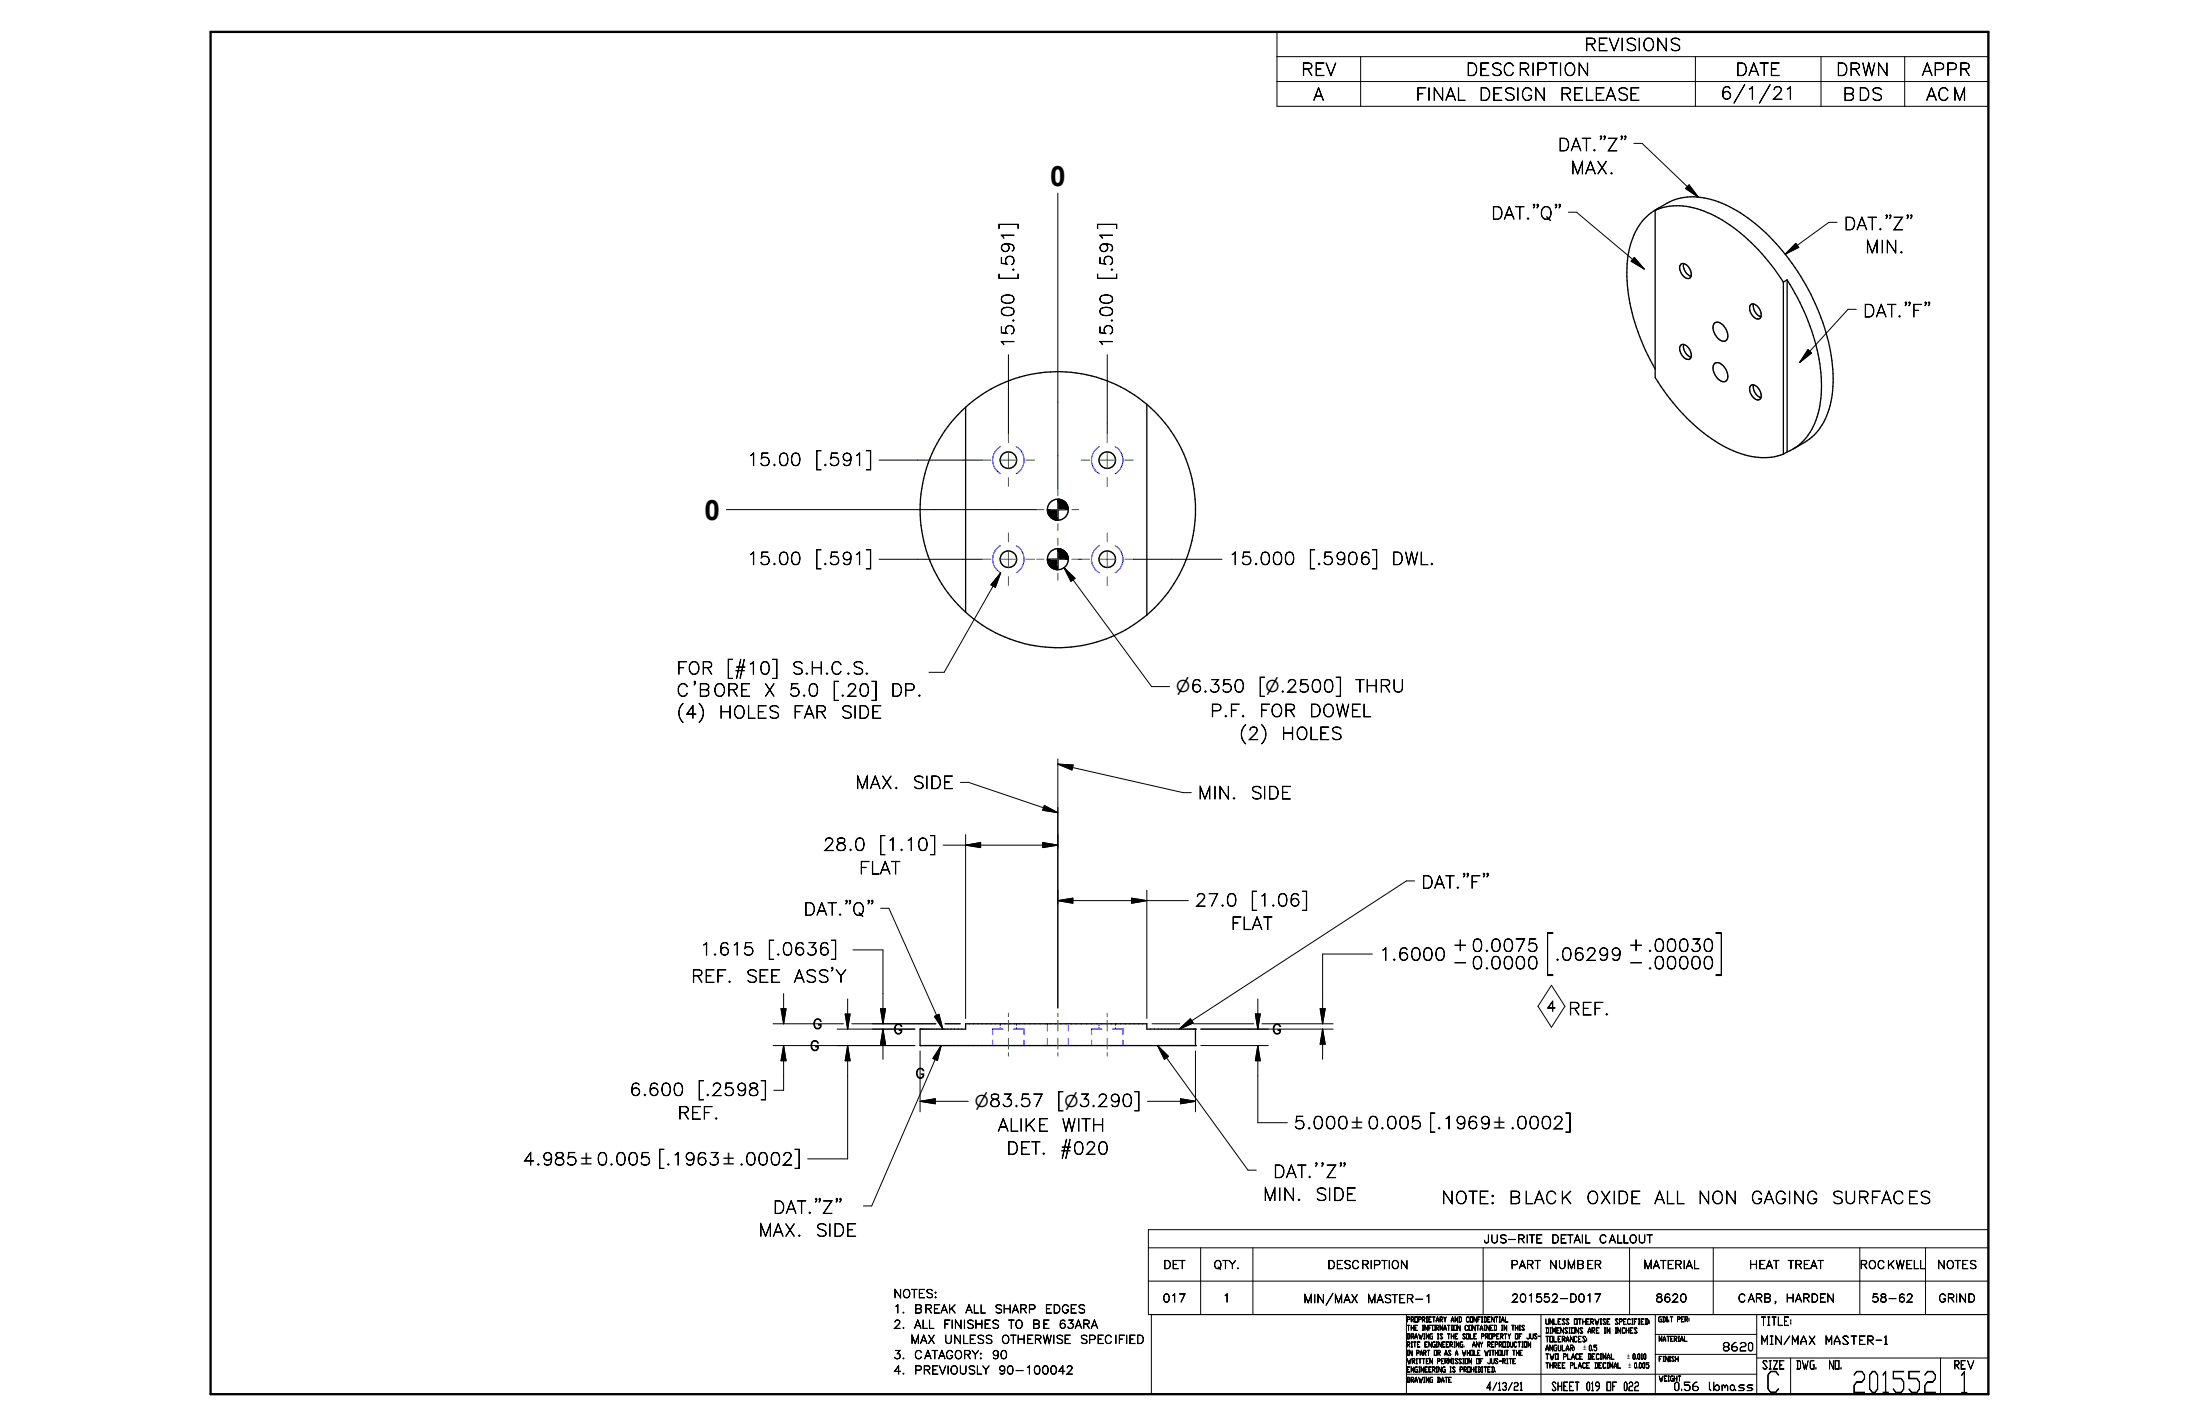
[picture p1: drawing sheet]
<svg xmlns="http://www.w3.org/2000/svg" width="432mm" height="279mm" viewBox="0 0 432 279" stroke-linecap="round" stroke-linejoin="round" font-family="sans-serif">
<g fill="none" stroke="#000" stroke-width=".25">
<path d="M324.9 41.3l.7-.5a11.5 11.5 0 0 0-5.9 8.7 32.5 32.5 0 0 0 2.9 18.4l2.3 4.5M324.9 41.3v32.8a35.7 35.7 0 0 0 15.4 14.4 12.7 12.7 0 0 0 9.7 .6M324.9 41.3a12.5 12.5 0 0 1 10.3 .4 34.3 34.3 0 0 1 14.3 12.8l.5 .9M324.9 41.2l2.3-1.3a11.7 11.7 0 0 1 10.1-.3 33.5 33.5 0 0 1 15 12.9 40.2 40.2 0 0 1 7.5 22.5 14.3 14.3 0 0 1-4.2 10.7l-1.4 1.1-2.3 1.3M329.9 51.8a1.58 1.58 0 0 1 1.9 1.4 .99 .99 0 0 1-.4 1.5 2.1 2.1 0 0 1-1.6-2.8zM330.5 51.7a2.3 2.3 0 0 0 1.4 2.5M343.7 59.8a1.59 1.59 0 0 1 1.9 1.3 .89 .89 0 0 1-.7 1.5 2.03 2.03 0 0 1-1.2-2.8zM344.2 59.7a2.22 2.22 0 0 0 1.4 2.4M350 55.4v33.7M350.8 54.9v33.8M350.8 54.9l-.8 .5M350.8 54.9a39.6 39.6 0 0 1 6.7 21.6 14.3 14.3 0 0 1-4.2 10.6l-1.5 1.1-1 .5"/>
<path d="M189.5 79.9v40.2M189.5 79.9a27.1 27.1 0 0 0 0 40.2M225.1 79.3a27.1 27.1 0 0 1 0 41.4M225.1 79.3v41.4M225.1 79.3a27 27 0 0 0-35.6 .6M329.9 67.7a1.58 1.58 0 0 1 1.9 1.4 .98 .98 0 0 1-.4 1.4 2.1 2.1 0 0 1-1.6-2.7zM330.5 67.6a2.31 2.31 0 0 0 1.4 2.5M336.5 63.4a1.64 1.64 0 0 1 2.2 1 1.79 1.79 0 0 1 0 2.5 2.09 2.09 0 0 1-2.3-1.7 1.71 1.71 0 0 1 .1-1.8zM336.5 71.3a1.46 1.46 0 0 1 2 .8 2.18 2.18 0 0 1 .3 2.6 1.64 1.64 0 0 1-2.1-1 2.1 2.1 0 0 1-.2-2.4zM343.7 75.6a1.59 1.59 0 0 1 1.9 1.4 .89 .89 0 0 1-.7 1.4 2.06 2.06 0 0 1-1.2-2.8zM344.2 75.5a2.22 2.22 0 0 0 1.4 2.5M350.8 88.7l-.8 .4"/>
<path d="M189.5 120.1a27 27 0 0 0 35.6 .6M234.6 201.9h.1M234.6 205.1h.1M234.6 201.9v3.2M234.6 201.9h-9.5v-1h-35.6v1h-8.9v3.2h54"/>
<circle cx="197.9" cy="90.3" r="1.62"/>
<circle cx="217.3" cy="90.3" r="1.62"/>
<circle cx="197.9" cy="109.7" r="1.62"/>
<circle cx="207.6" cy="100" r="2.06"/>
<circle cx="207.6" cy="109.7" r="2.06"/>
<circle cx="217.3" cy="109.7" r="1.62"/>
</g>
<g fill="none" stroke="#00f" stroke-width=".2">
<path d="M196.4 87.6a3.1 3.1 0 0 0 0 5.3M199.5 87.6a3.1 3.1 0 0 1 0 5.3M215.8 87.6a3.1 3.1 0 0 0 0 5.3M218.9 87.6a3.1 3.1 0 0 1 0 5.3M196.4 107.1a3.1 3.1 0 0 0 0 5.3M199.5 107.1a3.1 3.1 0 0 1 0 5.3M215.8 107.1a3.1 3.1 0 0 0 0 5.3M218.9 107.1a3.1 3.1 0 0 1 0 5.3M194.8 204.1v1M196.3 200.9v.3M196.3 201.6v.3M196.9 201.9h-2.1v1.1"/>
<path d="M198.9 201.9h2.1v1.1M199.5 200.9v.3M199.5 201.6v.3M201 204.1v1M205.6 200.9v1.4M205.6 203.7v1.4M209.7 200.9v1.4M209.7 203.7v1.4M214.3 201.9h.1M214.3 201.9v1.1M214.3 204.1v1M214.3 201.9h2"/>
<path d="M215.7 200.9v.3M215.7 201.6v.3M218.3 201.9h2.1M218.9 200.9v.3M218.9 201.6v.3M220.4 201.9h.1M220.4 201.9v1.1M220.4 204.1v1"/>
</g>
<g fill="#000" stroke="#000" stroke-width=".2">
<path d="M331.5 36.3l1.8 2.4-2.5-1.7zM320.8 50.5l1.9 2.3-2.6-1.5zM352.5 47.7l.5 .8-2.6 1.4zM354.8 68.6l.8 .7-2.4 1.8zM205.6 100h2l-2 .1zM205.6 100.1l2-.1-2 .3zM205.6 100.3l2-.3-2 .5zM205.7 100.6l1.9-.6-1.9 .8zM205.7 100.8l1.9-.8-1.8 .9zM205.8 101l1.8-1-1.7 1.2zM205.9 101.2l1.7-1.2-1.6 1.3zM206.1 101.4l1.5-1.4-1.4 1.5z"/>
<path d="M207.6 100l-1.3 1.6-.1-.1zM207.6 100l-1 1.8-.1-.1zM207.6 100l-.9 1.8h-.1zM207.6 100l-.6 2-.1-.1zM207.6 100l-.4 2h-.2zM207.6 100l-.1 2.1-.2-.1zM207.6 100v2.1h-.1zM207.6 100l2.1-.3v.1zM207.6 100l2-.5 .1 .2zM207.6 100l1.9-.7 .1 .1zM207.6 100l1.9-.9v.2zM207.6 100l1.7-1.2 .1 .2z"/>
<path d="M207.6 100l1.6-1.3 .1 .1zM209 98.5l.1 .1-1.5 1.4zM208.9 98.4l.1 .1-1.4 1.5zM208.6 98.2l.2 .1-1.2 1.7zM208.5 98.2h.1l-1 1.8zM208.2 98l.2 .1-.8 1.9zM208.1 98h.1l-.6 2zM207.8 98h.1l-.3 2zM207.6 98h.2l-.2 2zM207.9 98h.2l-.5 2zM208.4 98.1l.1 .1-.9 1.8zM208.8 98.3l.1 .1-1.3 1.6z"/>
<path d="M207.6 100l1.5-1.4 .1 .1zM207.6 100l1.8-1 .1 .1zM207.6 100l2-.6v.1zM207.6 100l2.1-.2v.2zM196.4 112.4l-1 2.8-.9-.5zM205.6 109.7h2l-2 .2zM205.6 110.2l2-.5-1.9 .6zM205.6 100.5l2-.5-1.9 .6zM205.8 110.6l1.8-.9-1.8 1.1zM205.8 100.9l1.8-.9-1.8 1zM206 111l1.6-1.3-1.5 1.4zM206 101.3l1.6-1.3-1.5 1.4z"/>
<path d="M207.6 109.7l-1.1 1.7-.2-.1zM207.6 100l-1.1 1.7-.2-.1zM207.6 109.7l-.7 1.9h-.2zM207.6 100l-.7 1.9-.2-.1zM207.6 109.7l-.3 2.1-.1-.1zM207.6 100l-.3 2h-.1zM205.6 109.9l2-.2-2 .3zM205.6 110l2-.3-2 .5zM205.7 110.3l1.9-.6-1.9 .8zM205.7 110.5l1.9-.8-1.8 .9zM205.8 110.8l1.8-1.1-1.7 1.2zM205.9 110.9l1.7-1.2-1.6 1.3z"/>
<path d="M206.1 111.1l1.5-1.4-1.4 1.5zM207.6 109.7l-1.3 1.6-.1-.1zM207.6 109.7l-1 1.8-.1-.1zM207.6 109.7l-.9 1.9-.1-.1zM207.6 109.7l-.6 2-.1-.1zM207.6 109.7l-.4 2h-.2zM207.6 109.7l-.1 2.1h-.2zM207.6 109.7v2.1h-.1zM207.6 109.7l2.1-.3v.2zM207.6 109.7l2-.4 .1 .1zM207.6 109.7l1.9-.7 .1 .1zM207.6 109.7l1.9-.9v.2z"/>
<path d="M207.6 109.7l1.7-1.1 .1 .1zM207.6 109.7l1.6-1.3 .1 .2zM209 108.2l.1 .1-1.5 1.4zM208.9 108.1l.1 .1-1.4 1.5zM208.6 108h.2l-1.2 1.7zM208.5 107.9l.1 .1-1 1.7zM208.2 107.8h.2l-.8 1.9zM208.1 107.7l.1 .1-.6 1.9zM207.8 107.7h.1l-.3 2zM207.6 107.7h.2l-.2 2zM207.9 107.7h.2l-.5 2zM208.4 107.8l.1 .1-.9 1.8z"/>
<path d="M208.8 108l.1 .1-1.3 1.6zM207.6 109.7l1.5-1.4 .1 .1zM207.6 109.7l1.8-1 .1 .1zM207.6 109.7l2-.6v.2zM207.6 109.7l2.1-.1v.1zM208.8 111.4l2.2 2.1-.8 .6zM205 158l2.6 1.5-2.9-.5zM207.6 149.9l3 .2-.2 1zM189.5 165.8l3-.5v1zM204.7 165.3l2.9 .5-2.9 .5zM207.6 176.7l3-.5v1zM222.1 176.2l3 .5-3 .5z"/>
<path d="M153.3 197.9h1l-.5 3zM165.9 199h1l-.5 2.9zM172.8 197.9h1l-.5 3zM183.4 199.4l.9-.4 .8 2.9zM231.4 201.9l2.2-2 .6 .8zM246.4 198.9h1l-.5 3zM259.1 197.9h1l-.5 3zM153.8 205.1l.5 3h-1zM166.4 205.1l.5 3h-1zM173.3 201.9l.5 3h-1zM180.6 216.1l3-.5v1zM184.7 205.1l-.7 3-.9-.4z"/>
<path d="M227.2 205.1l2.1 2.2-.8 .5zM231.7 215.6l2.9 .5-2.9 .5zM246.9 205.1l.5 3h-1zM259.6 201.9l.5 3h-1z"/>
</g>
<path d="M41.3 6.3h349v267.3h-349z" fill="none" stroke="#000" stroke-width=".46"/>
<g fill="none" stroke="#000" stroke-width=".2">
<path d="M250.6 6.3h139.7v14.6h-139.7zM250.6 11.1h139.7M250.6 16h139.7M267.1 11.1v9.8M332.8 11.1v9.8M357.4 11.1v9.8M373.8 11.1v9.8M207.6 37.9v58M320.7 28.1h1.6l11 10.6M331.5 36.3l1.8 2.4-2.5-1.7zM307.8 41.6h1.6l13.3 11.2M320.8 50.5l1.9 2.3-2.6-1.5z"/>
<path d="M352.5 47.7l.5 .8-2.6 1.4zM360.6 43.6h-1.6l-8.6 6.3M197.9 69.6v15.5M217.3 69.6v15.5M354.8 68.6l.8 .7-2.4 1.8zM364.3 60.7h-1.6l-9.5 10.4M142.6 100h60.9M172.5 90.3h20.3M205.6 100h4.1a2.04 2.04 0 0 0-2.1-2v4.1a2.04 2.04 0 0 1-2-2.1zM172.5 109.7h20.3M196.4 112.4l-11.1 19.5h-3M196.4 112.4l-1 2.8-.9-.5z"/>
<path d="M207.6 107.7a2.04 2.04 0 0 1 2.1 2h-4.1a2.04 2.04 0 0 0 2 2.1zM208.8 111.4l17.2 23.3h3.6M208.8 111.4l2.2 2.1-.8 .6zM211.7 109.7h.5M222.5 109.7h17.3M188.5 153.5h1.6l17.5 6M205 158l2.6 1.5-2.9-.5zM207.6 148.9v48.9M207.6 149.9l24.6 5.6h1.6M207.6 149.9l3 .2-.2 1zM172.8 178.2h1.7l10.6 23.7M185.1 165.8h22.5"/>
<path d="M189.5 165.8l3-.5v1zM189.5 163.8v36M204.7 165.3l2.9 .5-2.9 .5zM207.6 176.7h25.6M207.6 176.7l3-.5v1zM222.1 176.2l3 .5-3 .5zM225.1 174.7v25.1M277.6 172.8h-1.6l-44.6 29.1M153.3 197.9h1l-.5 3zM153.8 195v5.9M165.9 199h1l-.5 2.9zM166.4 196v5.9"/>
<path d="M167.4 186.4h5.9v14.5M172.8 197.9h1l-.5 3zM183.4 199.4l.9-.4 .8 2.9zM246.4 198.9h1l-.5 3zM246.9 196v5.9M259.1 197.9h1l-.5 3zM269.4 187.2h-9.8v13.7M304.5 193.3l2.6 4.1-2.6 4.2-2.6-4.2zM151.7 205.1h27.9M151.7 200.9h13.9M153.8 205.1v8.8h-1.9M153.8 205.1l.5 3h-1z"/>
<path d="M164.3 201.9h15.3M166.4 205.1l.5 3h-1zM166.4 205.1v22.3h-7.9M167.2 200.9h16.5M173.3 201.9v5.9M173.3 201.9l.5 3h-1zM180.6 216.1h9.4M180.6 216.1l3-.5v1zM180.6 206.2v11.9M184.7 205.1l-13.6 31.5h-1.6M184.7 205.1l-.7 3-.9-.4zM185.5 200.9h3"/>
<path d="M225.2 216.1h9.4M226.1 200.9h5.4M227.2 205.1l7.3 10.2M227.2 205.1l2.1 2.2-.8 .5zM231.4 201.9l2.2-2 .6 .8zM231.7 215.6l2.9 .5-2.9 .5zM234.2 200.9h11.9M234.6 215.3l10.3 14.3h1.7M234.6 206.2v11.9M235.7 205.1h13.2M235.7 201.9h25.9M246.9 205.1l.5 3h-1z"/>
<path d="M246.9 205.1v15.2h5.8M247.7 200.9h13.9M259.6 201.9v5.9M259.6 201.9l.5 3h-1zM225.4 244.8h164.9M225.4 251.4h164.9M226 257.9v15.7h164.3v-32.3h-164.9v16.6h164.9M235.7 244.8v13.1M245.9 244.8v13.1M276 257.9v15.7M291.1 244.8v13.1M302.4 257.9v15.7"/>
<path d="M319.8 244.8v13.1M324.9 257.9v15.7M336.3 244.8v13.1M344.8 257.9v15.7M365 244.8v13.1M377.9 244.8v13.1M276 269.6h68.8M324.9 261.8h19.9M324.9 265.7h19.9M344.8 266.5h45.5M351.4 266.5v7.1M380.9 266.5v7.1"/>
</g>
<g fill="none" stroke="#23a718" stroke-width=".2">
<path d="M192.8 90.3h1.7M196.2 90.3h3.4M197.9 85.1v1.8M197.9 88.6v3.4M197.9 93.7v1.7M201.4 90.3h1.7M203.5 100h1.4M206.3 100h2.7M207.6 95.9v1.4M207.6 98.6v2.8M210.4 100h1.3M212.2 90.3h1.7"/>
<path d="M215.6 90.3h3.4M217.3 85.1v1.8M217.3 88.6v3.4M217.3 93.7v1.7M220.7 90.3h1.8M192.8 109.7h1.7M196.2 109.7h3.4M197.9 104.6v1.7M197.9 108v3.4M197.9 113.1v1.8M201.4 109.7h1.7M203.5 109.7h1.4"/>
<path d="M206.3 109.7h2.7M207.6 102.7v1.4M207.6 105.6v1.4M207.6 108.4v2.7M207.6 112.5v1.3M210.4 109.7h1.3M212.2 109.7h1.7M215.6 109.7h3.4M217.3 104.6v1.7M217.3 108v3.4M217.3 113.1v1.8M220.7 109.7h1.8"/>
<path d="M197.9 198.8v.7M207.6 198.8v.7M217.3 198.8v.7M197.9 200.2v2.1M197.9 203.7v2.1M197.9 206.5v.7M207.6 200.2v2.1M207.6 203.7v2.1M207.6 206.5v.7M217.3 200.2v2.1M217.3 203.7v2.1M217.3 206.5v.7"/>
</g>
<g font-size="7.4">
<text x="303.3" y="189.5">[</text>
<text x="336.5" y="189.5">]</text>
</g>
<g font-size="5.7">
<text x="346.5" y="273.2">C</text>
<text x="363.4" y="273.2">201552</text>
<text x="384.5" y="273.3">1</text>
</g>
<g font-size="5.5">
<text x="206.1" y="36.5">0</text>
<text x="138.3" y="102">0</text>
</g>
<g font-size="3.3">
<text x="310.9" y="9.9">REVISIONS</text>
<text x="255.4" y="14.8">REV</text>
<text x="287.7" y="14.8">DESCRIPTION</text>
<text x="340.6" y="14.8">DATE</text>
<text x="360.3" y="14.8">DRWN</text>
<text x="377.2" y="14.8">APPR</text>
<text x="257.7" y="19.7">A</text>
<text x="277.8" y="19.7">FINAL</text>
<text x="290.2" y="19.7">DESIGN</text>
<text x="306.1" y="19.7">RELEASE</text>
<text x="337.7" y="19.5">6/1/21</text>
<text x="361.7" y="19.7">BDS</text>
<text x="378" y="19.7">ACM</text>
<text x="305.7" y="29.6">DAT.&quot;Z&quot;</text>
<text x="308.2" y="34.1">MAX.</text>
<text x="292.6" y="43">DAT.&quot;Q&quot;</text>
<text x="361.9" y="45.1">DAT.&quot;Z&quot;</text>
<text x="366.1" y="49.6">MIN.</text>
<text x="199" y="55" transform="rotate(-90 199 55)">[.591]</text>
<text x="218.4" y="55" transform="rotate(-90 218.4 55)">[.591]</text>
<text x="365.6" y="62.2">DAT.&quot;F&quot;</text>
<text x="199" y="68.3" transform="rotate(-90 199 68.3)">15.00</text>
<text x="218.4" y="68.3" transform="rotate(-90 218.4 68.3)">15.00</text>
<text x="146.6" y="91.4">15.00</text>
<text x="159.9" y="91.4">[.591]</text>
<text x="146.6" y="110.8">15.00</text>
<text x="159.9" y="110.8">[.591]</text>
<text x="241.1" y="110.8">15.000</text>
<text x="256.8" y="110.8">[.5906]</text>
<text x="273.1" y="110.8">DWL.</text>
<text x="132.8" y="132.3">FOR</text>
<text x="132.8" y="136.6">C'BORE</text>
<text x="142.6" y="132.3">[#10]</text>
<text x="149.9" y="136.6">X</text>
<text x="154.8" y="136.6">5.0</text>
<text x="155.3" y="132.3">S.H.C.S.</text>
<text x="163.4" y="136.6">[.20]</text>
<text x="174.8" y="136.6">DP.</text>
<text x="247" y="135.8">[n.2500]</text>
<text x="266" y="135.8">THRU</text>
<text x="132.8" y="140.9">(4)</text>
<text x="141" y="140.9">HOLES</text>
<text x="155.6" y="140.9">FAR</text>
<text x="164.9" y="140.9">SIDE</text>
<text x="237.5" y="140.6">P.F.</text>
<text x="247.1" y="140.6">FOR</text>
<text x="257" y="140.6">DOWEL</text>
<text x="243.2" y="145.1">(2)</text>
<text x="251.4" y="145.1">HOLES</text>
<text x="167.9" y="154.7">MAX.</text>
<text x="179" y="154.7">SIDE</text>
<text x="235.1" y="156.8">MIN.</text>
<text x="245.4" y="156.8">SIDE</text>
<text x="161.5" y="166.9">28.0</text>
<text x="172.5" y="166.9">[1.10]</text>
<text x="168.6" y="171.5">FLAT</text>
<text x="157.7" y="179.6">DAT.&quot;Q&quot;</text>
<text x="234.5" y="177.8">27.0</text>
<text x="245.4" y="177.8">[1.06]</text>
<text x="278.9" y="174.3">DAT.&quot;F&quot;</text>
<text x="241.6" y="182.4">FLAT</text>
<text x="137.4" y="187.4">1.615</text>
<text x="150.6" y="187.4">[.0636]</text>
<text x="270.7" y="188.4">1.6000</text>
<text x="285.1" y="190">- 0.0000</text>
<text x="285.1" y="186.5">+ 0.0075</text>
<text x="305.1" y="188.4">.06299</text>
<text x="319.6" y="190">- .00000</text>
<text x="319.6" y="186.5">+ .00030</text>
<text x="135.6" y="192.7">REF.</text>
<text x="146.3" y="192.7">SEE</text>
<text x="155.8" y="192.7">ASS'Y</text>
<text x="307.8" y="199.1">REF.</text>
<text x="123.5" y="215">6.600</text>
<text x="136.9" y="215">[.2598]</text>
<text x="133" y="219.6">REF.</text>
<text x="195.8" y="222">ALIKE</text>
<text x="207.4" y="217.1">[n3.290]</text>
<text x="208.4" y="222">WITH</text>
<text x="253.9" y="221.5">5.000 `0.005 [.1969 `.0002]</text>
<text x="197.5" y="226.5">DET.</text>
<text x="208" y="226.5">#020</text>
<text x="102.6" y="228.6">4.985 `0.005 [.1963 `.0002]</text>
<text x="249.9" y="231.1">DAT.''Z&quot;</text>
<text x="151.7" y="238.1">DAT.&quot;Z&quot;</text>
<text x="247.9" y="235.5">MIN.</text>
<text x="258.1" y="235.5">SIDE</text>
<text x="282.9" y="236.2">NOTE:</text>
<text x="296.1" y="236.2">BLACK</text>
<text x="311.3" y="236.2">OXIDE</text>
<text x="324.7" y="236.2">ALL</text>
<text x="333.2" y="236.2">NON</text>
<text x="343.6" y="236.2">GAGING</text>
<text x="359.4" y="236.2">SURFACES</text>
<text x="148.8" y="242.6">MAX.</text>
<text x="160" y="242.6">SIDE</text>
</g>
<g font-size="3.2">
<text x="230.8" y="135.8">n6.350</text>
<text x="191.3" y="217.1">n83.57</text>
</g>
<g font-size="2.6">
<text x="159.5" y="201.9">G</text>
<text x="175.3" y="202.9">G</text>
<text x="249.6" y="202.9">G</text>
<text x="303.5" y="198.4">4</text>
<text x="158.9" y="206.2">G</text>
<text x="179.6" y="211.6">G</text>
</g>
<g font-size="2.3">
<text x="345.5" y="260.1">TITLE:</text>
<text x="345.5" y="263.8">MIN/MAX</text>
<text x="358.1" y="263.8">MASTER-1</text>
<text x="338" y="265.1">8620</text>
<text x="345.8" y="268.6">SIZE</text>
<text x="352.5" y="268.6">DWG.</text>
<text x="358.9" y="268.6">NO.</text>
<text x="383.5" y="268.6">REV</text>
<text x="304.5" y="272.8">SHEET 019 OF 022</text>
<text x="328.4" y="272.8">0.56</text>
<text x="335.2" y="272.8">lbmass</text>
</g>
<g font-size="2.2">
<text x="291.2" y="243.9">JUS-RITE</text>
<text x="304.5" y="243.9">DETAIL</text>
<text x="313.8" y="243.9">CALLOUT</text>
<text x="228.3" y="248.9">DET</text>
<text x="238.2" y="248.9">QTY.</text>
<text x="260.5" y="248.9">DESCRIPTION</text>
<text x="296.5" y="248.9">PART</text>
<text x="304" y="248.9">NUMBER</text>
<text x="322.5" y="248.9">MATERIAL</text>
<text x="343.3" y="248.9">HEAT</text>
<text x="350.9" y="248.9">TREAT</text>
<text x="365" y="248.9">ROCKWELL</text>
<text x="380.2" y="248.9">NOTES</text>
<text x="175.3" y="254.6">NOTES:</text>
<text x="175.3" y="257.6">1.</text>
<text x="179.4" y="257.6">BREAK</text>
<text x="189.5" y="257.6">ALL</text>
<text x="195.2" y="257.6">SHARP</text>
<text x="205.1" y="257.6">EDGES</text>
<text x="228.2" y="255.5">017</text>
<text x="240" y="255.5">1</text>
<text x="255.8" y="255.6">MIN/MAX</text>
<text x="268.3" y="255.6">MASTER-1</text>
<text x="296.6" y="255.5">201552-D017</text>
<text x="324.9" y="255.5">8620</text>
<text x="341.1" y="255.5">CARB,</text>
<text x="350.5" y="255.5">HARDEN</text>
<text x="367.3" y="255.5">58-62</text>
<text x="380.5" y="255.5">GRIND</text>
<text x="175.3" y="260.6">2.</text>
<text x="178.7" y="263.6">MAX</text>
<text x="179.4" y="260.6">ALL</text>
<text x="185.1" y="260.6">FINISHES</text>
<text x="185.3" y="263.6">UNLESS</text>
<text x="196.5" y="263.6">OTHERWISE</text>
<text x="197.9" y="260.6">TO</text>
<text x="202.6" y="260.6">BE</text>
<text x="207.8" y="260.6">63ARA</text>
<text x="211.9" y="263.6">SPECIFIED</text>
<text x="175.3" y="266.6">3.</text>
<text x="175.3" y="269.6">4.</text>
<text x="179.4" y="266.6">CATAGORY:</text>
<text x="179.4" y="269.6">PREVIOUSLY</text>
<text x="194.6" y="266.6">90</text>
<text x="195.9" y="269.6">90-100042</text>
</g>
<text font-size="2.1" x="291.7" y="272.8">4/13/21</text>
<g font-size="1.5">
<text x="303.3" y="259.8">UNLESS OTHERWISE SPECIFIED:</text>
<text x="303.3" y="261.6">DIMENSIONS ARE IN INCHES</text>
<text x="303.3" y="263.3">TOLERANCES:</text>
<text x="303.3" y="265">ANGULAR:</text>
<text x="303.3" y="266.7">TWO PLACE DECIMAL</text>
<text x="303.3" y="268.4">THREE PLACE DECIMAL</text>
</g>
<g font-size="1.4">
<text x="276.1" y="259.4">PROPRIETARY AND CONFIDENTIAL</text>
<text x="276.1" y="261">THE INFORMATION CONTAINED IN THIS</text>
<text x="276.1" y="262.7">DRAWING IS THE SOLE PROPERTY OF JUS-</text>
<text x="325.4" y="259.3">GD&amp;T PER:</text>
<text x="325.5" y="263.2">MATERIAL</text>
<text x="276.1" y="264.3">RITE ENGINEERING.</text>
<text x="276.1" y="267.5">WRITTEN PERMISSION OF JUS-RITE</text>
<text x="276.1" y="269.2">ENGINEERING IS PROHIBITED.</text>
<text x="276.1" y="265.9">IN PART OR AS A WHOLE WITHOUT THE</text>
<text x="288.9" y="264.3">ANY REPRODUCTION</text>
<text x="310.8" y="265">`0.5</text>
<text x="319.4" y="266.7">`0.010</text>
<text x="319.7" y="268.4">`0.005</text>
<text x="325.5" y="267.1">FINISH</text>
<text x="276.1" y="271.2">DRAWING DATE</text>
<text x="325.5" y="271">WEIGHT</text>
</g>
</svg>
